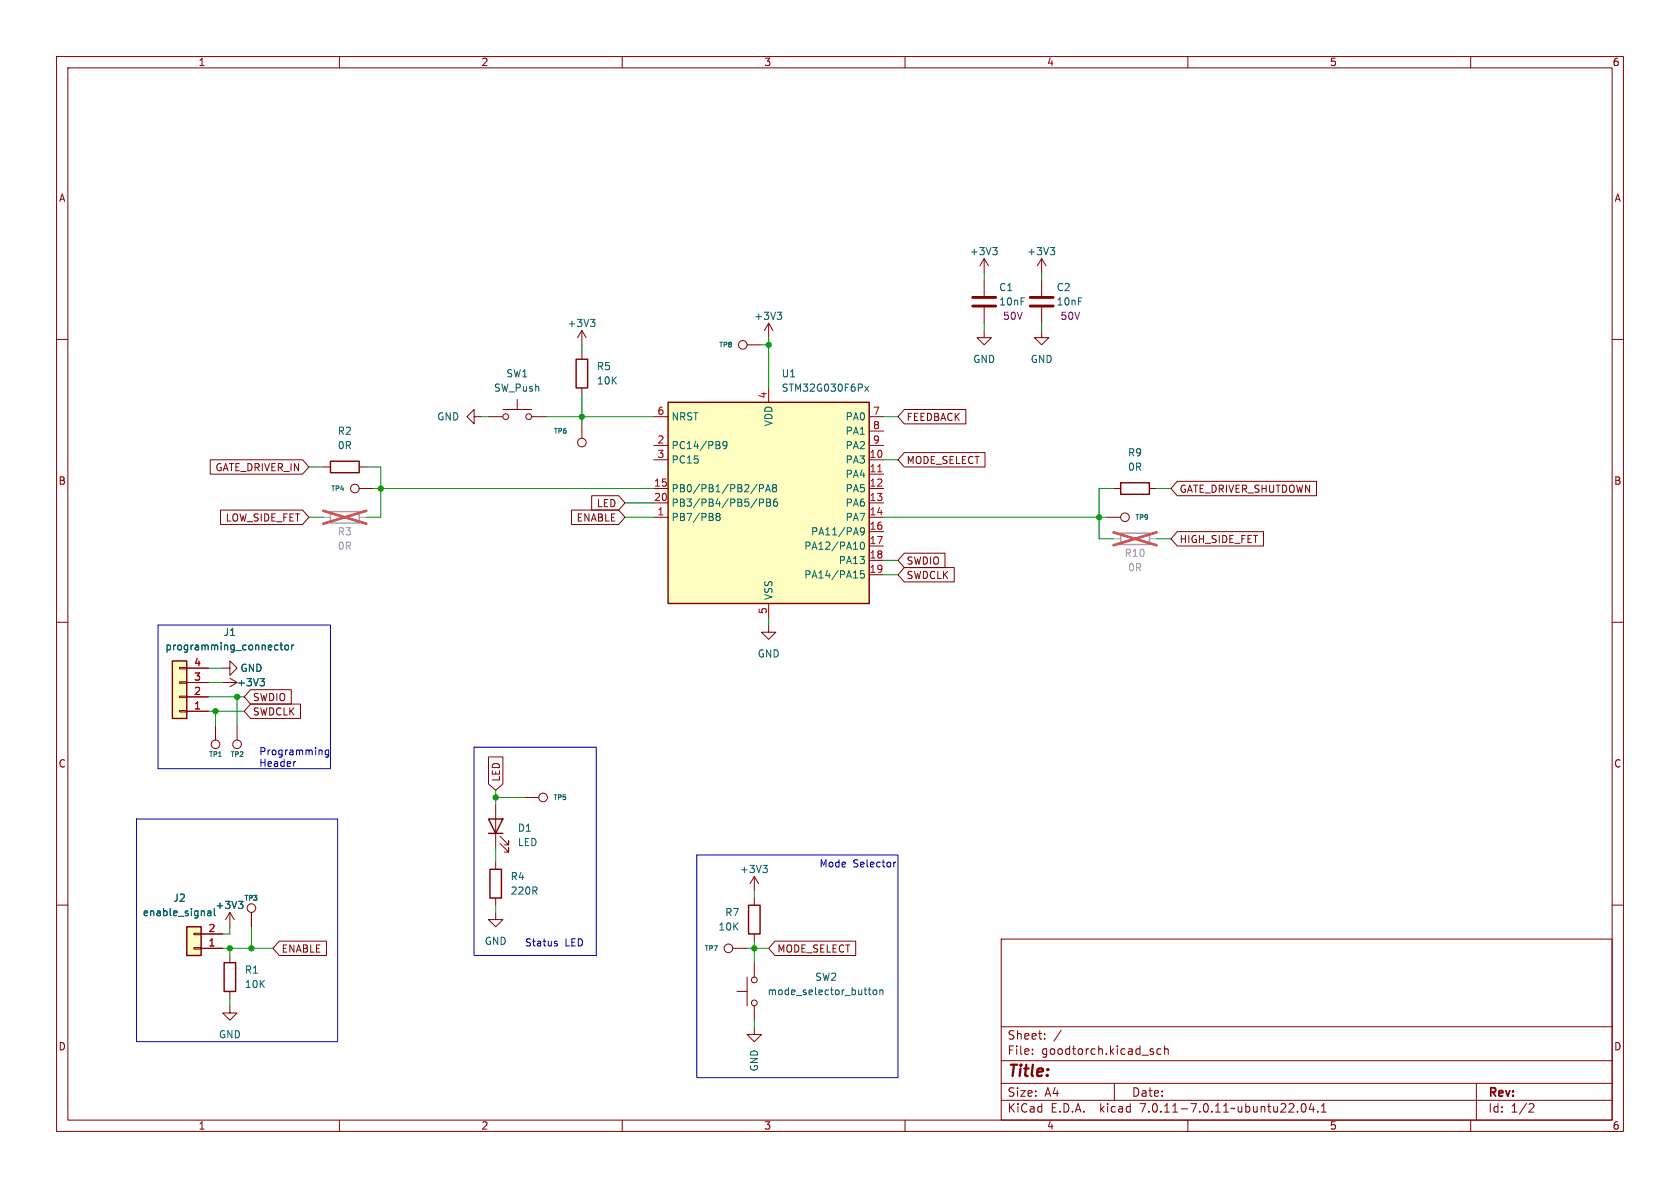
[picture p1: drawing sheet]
<svg xmlns="http://www.w3.org/2000/svg" width="297mm" height="210mm" viewBox="0 0 297 210" stroke-linecap="round" stroke-linejoin="round" font-family="sans-serif">
<g fill="none" stroke="#840000" stroke-width=".18">
<path d="M10 10h277v190h-277zM12 12h273v186h-273zM60 10v2M110 10v2M160 10v2M210 10v2M260 10v2M10 60h2M102.9 58.4v2.6M102.9 58.4l.7 1.3M102.9 58.4l-.8 1.3M135.9 57.2l.8 1.2"/>
<path d="M135.9 57.2v2.5M135.9 57.2l-.8 1.2M174 58.4v1.3h1.3l-1.3 1.3-1.3-1.3h1.3M174 45.7l.8 1.3M174 45.7v2.6M174 49.5v2.8M174 54.4v2.8M174 45.7l-.8 1.3M184.1 58.4v1.3h1.3l-1.3 1.3-1.2-1.3h1.2M184.1 45.7l.8 1.3M184.1 45.7v2.6M184.1 49.5v2.8"/>
<path d="M184.1 54.4v2.8M184.1 45.7l-.7 1.3M285 60h2M83.8 73.7v-1.3l-1.3 1.3 1.3 1.2v-1.2h1.3M86.4 73.7h2.5M88.9 72.4h5.1M91.4 70.6v1.8M94 73.7h2.5M102.9 62.2v1.3M102.9 68.6v1.3M102.9 74.9v2.6M115.6 73.7h2.5"/>
<path d="M115.6 78.7h2.5M132.1 61h2.5M135.9 68.6v2.5M153.7 73.7h2.5M153.7 78.7h2.5M153.7 76.2h2.5M159.9 72.4h10.9v2.5h-10.9l-1.2-1.2zM37.2 81.3h16.3l1.1 1.3-1.1 1.2h-16.3zM39 90.2h14.5l1.1 1.2-1.1 1.3h-14.5zM57.1 82.6h1.3M63.5 82.6h1.3M63.5 86.4h2.5"/>
<path d="M101 90.2h8.4l1.1 1.2-1.1 1.3h-8.4zM104.6 87.6h4.8l1.1 1.3-1.1 1.3h-4.8zM115.6 86.4h2.5M115.6 91.4h2.5M115.6 81.3h2.5M115.6 88.9h2.5M153.7 86.4h2.5M153.7 91.4h2.5M153.7 81.3h2.5M153.7 83.8h2.5M153.7 88.9h2.5M153.7 94h2.5"/>
<path d="M153.7 96.5h2.5M153.7 99.1h2.5M159.9 80h14.2v2.6h-14.2l-1.2-1.3zM159.9 97.8h7.2v2.5h-7.2l-1.2-1.2zM195.6 91.4h2.5M196.8 86.4h1.3M203.2 86.4h1.3M208.1 94h15.3v2.5h-15.3l-1.1-1.2zM208.1 85.1h24.6v2.5h-24.6l-1.1-1.2zM10 110h2M31.7 118h1.3v.2h-1.3zM33 118.1h3.8"/>
<path d="M39.4 118.1h1.2v-1.3l1.3 1.3-1.3 1.3v-1.3M40.6 119.9l1.3 .8M135.9 110.5v1.3h1.3l-1.3 1.2-1.3-1.2h1.3M135.9 106.7v2.5M153.7 101.6h2.5M159.9 100.3h8.8v2.6h-8.8l-1.2-1.3zM285 110h2M31.7 120.5h1.3v.3h-1.3zM31.7 123.1h1.3v.2h-1.3zM31.7 125.6h1.3v.3h-1.3zM33 120.7h3.8M33 125.7h3.8"/>
<path d="M33 123.2h3.8M38.1 128.3v2.5M39.4 120.7h2.5M41.9 120.7l-1.3 .7M41.9 128.3v2.5M44.3 121.9h7.2v2.6h-7.2l-1.1-1.3zM44.3 124.5h8.8v2.5h-8.8l-1.1-1.3zM86.4 133.8h2.5v4.8l-1.3 1.1-1.2-1.1zM10 160h2M87.6 142.2v7.7M87.6 152.4v1.3M87.6 158.8v1.2"/>
<path d="M88.4 149.1l1.5 1.5v-.7v.7h-.7M88.4 147.8l1.5 1.6v-.8v.8h-.7M92.7 141h2.5M133.3 154.9l.8 1.3M133.3 154.9v2.6M133.3 158.8v1.2M133.3 154.9l-.7 1.3M285 160h2M34.3 165h1.3v.2h-1.3zM34.3 167.5h1.3v.3h-1.3zM35.6 167.6h3.8M35.6 165.1h3.8"/>
<path d="M40.6 177.8v1.3h1.3l-1.3 1.2-1.2-1.2h1.2M40.6 161.3v2.5M40.6 168.9v1.3M40.6 175.3v1.2M40.6 161.3l.8 1.3M40.6 161.3l-.7 1.3M44.4 161.3v2.5M49.4 166.4h8.3v2.5h-8.3l-1.1-1.3zM87.6 161.3v1.3h1.3l-1.3 1.2-1.2-1.2h1.2M129.5 167.6h2.6M130.3 175.3h1.8M132.1 172.7v5.1"/>
<path d="M133.3 165.1v1.3M133.3 170.2v2.5M133.3 177.8v2.5M137 166.4h14.3v2.5h-14.3l-1.1-1.3zM177 166h108v32h-108zM60 198v2M110 198v2M133.3 181.6v1.3h1.3l-1.3 1.3-1.2-1.3h1.2M160 198v2M177 194.5h108M177 191.5h108M177 187.5h108"/>
<path d="M177 181.5h108M182.5 186.3v.1M182.5 185.5v.1M184.7 183.6v.1M184.7 182.8v.1M187.6 182.1l-1.3 2M197 191.5v3M203.7 185.9l.3 .2-.3 .3M203.7 185.4l.2 .1M205.2 185.5l-.4-.1-.3 .3v.4l.2 .2h.5M205.9 185.5l.2-.1 .4 .1v.9M205.9 184.9v1.5"/>
<path d="M210 198v2M229.4 196.5v.1M230.2 195.2l.2-.1a.81 .81 0 0 1 .6 .6 .81 .81 0 0 1-.3 .8l-.2 .1a.81 .81 0 0 1-.3-1.4zM231.8 195l-.3 1.1h.9M232.2 195.6v1M233 196.5v.1M233.6 196.6h.9M233.6 195.5l.4-.4v1.5M260 198v2M261 191.5v6.5M270.5 195.1l.5 .1 .2 .3-1 1.1h1"/>
<circle cx="89.4" cy="73.7" r=".51"/>
<circle cx="93.5" cy="73.7" r=".51"/>
<circle cx="102.9" cy="78.2" r=".76"/>
<circle cx="131.3" cy="61" r=".76"/>
<circle cx="62.7" cy="86.4" r=".76"/>
<circle cx="198.9" cy="91.4" r=".76"/>
<circle cx="38.1" cy="131.6" r=".76"/>
<circle cx="41.9" cy="131.6" r=".76"/>
<circle cx="96" cy="141" r=".76"/>
<circle cx="44.4" cy="160.5" r=".76"/>
<circle cx="128.8" cy="167.6" r=".76"/>
<circle cx="133.4" cy="177.3" r=".51"/>
<circle cx="133.4" cy="173.2" r=".51"/>
</g>
<g fill="none" stroke="#006464" stroke-width=".18">
<path d="M104.4 56.5h.8l-.5 .4M104.9 56.9l.3 .3v.3l-.3 .2M137.4 55.2h.8l-.4 .5M137.9 55.7l.3 .2v.3l-.3 .3M175.5 43.8h.8l-.4 .4M176 44.2l.3 .3v.3l-.3 .2M185.7 43.8h.7l-.4 .4M186.2 44.2l.2 .3v.3l-.2 .2M128.5 78.6l-.2 .2h-.4l-.1-.2 .1-.5 .4-.1 .2 .2a.84 .84 0 0 1-.3 1.1h-.3M152.9 68.3l.7 .9M153.6 68.3l-.7 .9M126.8 91.3l-.2-.2 .2-.4h.3l.2 .3-.2 .3"/>
<path d="M126.8 91.3l-.2 .2v.4l.2 .1h.4l.1-.2v-.3l-.2-.2M126.8 91.3h.3M134.3 86.3h.6l.1-.2-.1-.3-.6-.1v1.2M134.3 88.9l.6-.1 .1-.2-.1-.3-.6-.1v1.3M135.3 86.9l.5-1.2 .4 1.2M135.5 86.6h.6M135.5 88.2h.5l.2 .3-.2 .3 .2 .1 .1 .3-.3 .3h-.5zM135.5 88.8h.5M136.8 86.2l-.2-.2 .2-.3h.2l.3 .2-.3 .3M136.8 86.2l-.2 .3v.3l.2 .1h.4l.1-.2-.1-.4-.2-.1M136.8 86.2h.2M137.3 88.2l-.3 .1a.86 .86 0 0 0 0 1.2l.4-.1 .1-.5-.3-.2-.3 .1-.2 .1"/>
<path d="M152.2 96l.2-.2a.68 .68 0 0 1 .4 .7 .68 .68 0 0 1-.4 .6l-.2-.1-.1-.4zM152.8 93.8l-.2 .3-.4-.1-.1-.2 .1-.4 .4-.1 .2 .1a.84 .84 0 0 1-.3 1.2h-.3M46 120h.7l-.4 .4M48.8 114l.3 .1M49.1 114.8l-.3 .1M49.5 114h.5M49.7 113.6v1.1l.3 .2M50.4 114.2l.2-.2 .4 .2v.4l-.1 .2-.3 .1-.2-.1zM51.6 114v.9M51.9 114l-.3 .3M152.8 100.9h-.6l-.1 .6 .2-.1 .4 .1 .1 .1v.5l-.2 .1-.5-.1M46.5 120.4l.2 .3v.3l-.2 .2"/>
<path d="M42.2 159.3h.7l-.4 .5M42.7 159.8l.2 .3v.3l-.2 .2M134.9 153h.7l-.4 .5M135.4 153.5l.2 .2v.3l-.2 .2M36.7 161.1h.5l.1 .8M37.3 161.3l-.4 .1-.2 .2 .2 .3 .4-.1M37.9 160.6v1.1l.2 .2M153.5 175h.5M153.7 174.6v1.1l.3 .1M154.5 175.1l.3-.1 .2 .2v.4l-.2 .2h-.3l-.2-.2zM155.5 175.1l.2-.1 .3 .1 .1 .7M155.5 175v.8"/>
</g>
<path d="M172 54.1h4M172 52.6h4M182.1 54.1h4.1M182.1 52.6h4.1" fill="none" stroke="#840000" stroke-width=".51"/>
<path d="M101.9 63.5h2v5.1h-2zM118.1 71.1h35.6v35.6h-35.6zM58.4 81.5h5.1v2.1h-5.1zM198.1 85.3h5.1v2.1h-5.1zM30.5 116.8h2.5v10.2h-2.5zM86.4 144.8h2.5l-1.3 2.5zM86.4 147.3h2.5M86.6 153.7h2v5.1h-2zM33 163.8h2.6v5.1h-2.6zM39.6 170.2h2.1v5.1h-2.1zM132.3 160h2.1v5.1h-2.1z" fill="none" stroke="#840000" stroke-width=".25"/>
<g fill="#ffffc2" stroke="#ffffc2" stroke-width=".18">
<path d="M33 163.8h2.6v5.1h-2.6z"/>
<path d="M30.5 116.8h2.5v10.2h-2.5z"/>
<path d="M118.1 71.1h35.6v35.6h-35.6z"/>
</g>
<path d="M58.4 90.4h5.1v2.1h-5.1zM198.1 94.2h5.1v2.1h-5.1z" fill="none" stroke="#a1a1a1" stroke-width=".25"/>
<path d="M57.1 91.4h1.3M63.5 91.4h1.3M196.8 95.3h1.3M203.2 95.3h1.3" fill="none" stroke="#a1a1a1" stroke-width=".18"/>
<path d="M57.1 90.3l7.7 2.3M64.8 90.3l-7.7 2.3M196.8 94.1l7.7 2.3M204.5 94.1l-7.7 2.3" fill="none" stroke="#eb3a3d" stroke-width=".46"/>
<path d="M155.2 83.4h.7" fill="none" stroke="#a90000" stroke-width=".18"/>
<path d="M27.9 110.5h30.5v25.4h-30.5zM52.3 134.6l-.3 .1M56.8 132.6l.1 .2v.6M58.1 132.6v1l-.2 .3-.3-.1M58.1 132.6h-.4l-.2 .2 .1 .6h.5M83.8 132.1h21.6v36.8h-21.6zM24.1 144.8h35.6v39.4h-35.6zM123.2 151.1h35.5v39.4h-35.5zM158 152.4v.9M158.4 152.4l-.4 .3M98.2 166.8l.3 .1 .1 .1-.2 .2h-.3M98.2 166.4h.3" fill="none" stroke="#0000c2" stroke-width=".18"/>
<g fill="none" stroke="#009600" stroke-width=".18">
<path d="M135.9 59.7v8.9M174 48.3v1.2M174 57.2v1.2M184.1 48.3v1.2M184.1 57.2v1.2M85.1 73.7h1.3M96.5 73.7h19.1M102.9 61v1.2M102.9 69.9v5M134.6 61h1.3M156.2 73.7h2.5M54.6 82.6h2.5"/>
<path d="M54.6 91.4h2.5M64.8 82.6h2.5v8.8h-2.5M66 86.4h49.6M110.5 91.4h5.1M110.5 88.9h5.1M156.2 91.4h39.4M156.2 81.3h2.5M156.2 99.1h2.5M196.8 86.4h-2.5v8.9h2.5M204.5 86.4h2.5M204.5 95.3h2.5M36.8 118.1h2.6"/>
<path d="M135.9 109.2v1.3M156.2 101.6h2.5M36.8 123.2h6.4M36.8 125.7h6.4M36.8 120.7h2.6M38.1 125.7v2.6M41.9 123.2v5.1M87.6 139.7v2.5M87.6 149.9v2.5M87.6 141h5.1M133.3 157.5v1.3M39.4 167.6h8.9"/>
<path d="M40.6 163.8v1.3h-1.2M40.6 167.6v1.3M40.6 176.5v1.3M44.4 163.8v3.8M87.6 160v1.3M132.1 167.6h3.8M133.3 166.4v3.8M133.3 180.3v1.3"/>
</g>
<g fill="#009600" stroke="#009600" stroke-width=".18">
<circle cx="194.3" cy="91.4" r=".46"/>
<circle cx="135.9" cy="61" r=".46"/>
<circle cx="44.4" cy="167.6" r=".46"/>
<circle cx="40.6" cy="167.6" r=".46"/>
<circle cx="87.6" cy="141" r=".46"/>
<circle cx="41.9" cy="123.2" r=".46"/>
<circle cx="38.1" cy="125.7" r=".46"/>
<circle cx="67.3" cy="86.4" r=".46"/>
<circle cx="102.9" cy="73.7" r=".46"/>
<circle cx="133.3" cy="167.6" r=".46"/>
</g>
<text font-size="2.8" fill="#840000" x="178" y="190.9">Title:</text>
<g font-size="2.1" fill="#840000">
<text x="178" y="184">Sheet:</text>
<text x="178" y="186.7">File:</text>
<text x="184.1" y="186.7">goodtorch.kicad_sch</text>
<text x="178" y="196.9">KiCad</text>
<text x="178" y="194.1">Size:</text>
<text x="184.7" y="194.1">A4</text>
<text x="185.7" y="196.9">E.D.A.</text>
<text x="194.6" y="196.9">kicad</text>
<text x="200" y="194.1">Date:</text>
<text x="201.8" y="196.9">7.0.11-7.0.11~ubuntu22.04.1</text>
<text x="263" y="194.3">Rev:</text>
<text x="263" y="196.9">Id:</text>
<text x="267.1" y="196.9">1/2</text>
</g>
<g font-size="1.8" fill="#840000">
<text x="35" y="11.9">1</text>
<text x="85" y="11.9">2</text>
<text x="135" y="11.9">3</text>
<text x="185" y="11.9">4</text>
<text x="235" y="11.9">5</text>
<text x="285" y="11.9">6</text>
<text x="10.3" y="35.9">A</text>
<text x="285.3" y="35.9">A</text>
<text x="160.2" y="74.6">FEEDBACK</text>
<text x="38" y="83.5">GATE_DRIVER_IN</text>
<text x="160.2" y="82.2">MODE_SELECT</text>
<text x="10.3" y="85.9">B</text>
<text x="105.4" y="89.9">LED</text>
<text x="208.4" y="87.3">GATE_DRIVER_SHUTDOWN</text>
<text x="285.3" y="85.9">B</text>
<text x="39.8" y="92.4">LOW_SIDE_FET</text>
<text x="101.8" y="92.4">ENABLE</text>
<text x="160.2" y="100">SWDIO</text>
<text x="208.4" y="96.2">HIGH_SIDE_FET</text>
<text x="160.2" y="102.6">SWDCLK</text>
<text x="44.6" y="124.1">SWDIO</text>
<text x="44.6" y="126.7">SWDCLK</text>
<text x="10.3" y="135.9">C</text>
<text x="285.3" y="135.9">C</text>
<text x="88.6" y="138.3" transform="rotate(-90 88.6 138.3)">LED</text>
<text x="49.7" y="168.6">ENABLE</text>
<text x="137.3" y="168.6">MODE_SELECT</text>
<text x="10.3" y="185.9">D</text>
<text x="285.3" y="185.9">D</text>
<text x="35" y="199.9">1</text>
<text x="85" y="199.9">2</text>
<text x="135" y="199.9">3</text>
<text x="185" y="199.9">4</text>
<text x="235" y="199.9">5</text>
<text x="285" y="199.9">6</text>
</g>
<g font-size="1.8" fill="#006464">
<text x="171.3" y="45.3">+3V3</text>
<text x="181.5" y="45.3">+3V3</text>
<text x="176.5" y="51.7">C1</text>
<text x="186.7" y="51.7">C2</text>
<text x="100.2" y="58">+3V3</text>
<text x="133.2" y="56.7">+3V3</text>
<text x="176.5" y="54.2">10nF</text>
<text x="186.7" y="54.2">10nF</text>
<text x="105.4" y="65.6">R5</text>
<text x="172" y="64.4">GND</text>
<text x="182.1" y="64.4">GND</text>
<text x="87.2" y="69.4">SW_Push</text>
<text x="89.4" y="66.9">SW1</text>
<text x="105.4" y="68.2">10K</text>
<text x="138.1" y="66.9">U1</text>
<text x="138.1" y="69.4">STM32G030F6Px</text>
<text x="59.6" y="77.1">R2</text>
<text x="77.2" y="74.5">GND</text>
<text x="118.6" y="74.5">NRST</text>
<text x="136.8" y="75.5" transform="rotate(-90 136.8 75.5)">VDD</text>
<text x="149.4" y="74.5">PA0</text>
<text x="149.4" y="77.1">PA1</text>
<text x="59.6" y="79.6">0R</text>
<text x="118.6" y="79.6">PC14/PB9</text>
<text x="118.6" y="82.1">PC15</text>
<text x="149.4" y="82.1">PA3</text>
<text x="149.4" y="79.6">PA2</text>
<text x="199.3" y="80.9">R9</text>
<text x="199.3" y="83.4">0R</text>
<text x="118.6" y="87.2">PB0/PB1/PB2/PA8</text>
<text x="118.6" y="89.8">PB3/PB4/PB5/PB6</text>
<text x="149.4" y="84.7">PA4</text>
<text x="149.4" y="87.2">PA5</text>
<text x="149.4" y="89.8">PA6</text>
<text x="118.6" y="92.3">PB7/PB8</text>
<text x="143.3" y="94.8">PA11/PA9</text>
<text x="149.4" y="92.3">PA7</text>
<text x="142.1" y="97.4">PA12/PA10</text>
<text x="148.2" y="99.9">PA13</text>
<text x="136.8" y="106.2" transform="rotate(-90 136.8 106.2)">VSS</text>
<text x="142.1" y="102.5">PA14/PA15</text>
<text x="39.4" y="112.6">J1</text>
<text x="29.1" y="115.2">programming_connector</text>
<text x="42.4" y="119">GND</text>
<text x="133.9" y="116.4">GND</text>
<text x="41.8" y="121.5">+3V3</text>
<text x="91.4" y="147.2">D1</text>
<text x="91.4" y="149.8">LED</text>
<text x="90.2" y="155.8">R4</text>
<text x="130.7" y="154.5">+3V3</text>
<text x="30.6" y="159.6">J2</text>
<text x="38" y="160.9">+3V3</text>
<text x="90.2" y="158.3">220R</text>
<text x="25.1" y="162.2">enable_signal</text>
<text x="85.6" y="167.2">GND</text>
<text x="126.9" y="164.7">10K</text>
<text x="128.1" y="162.2">R7</text>
<text x="43.2" y="172.3">R1</text>
<text x="144" y="173.6">SW2</text>
<text x="43.2" y="174.9">10K</text>
<text x="135.6" y="176.1">mode_selector_button</text>
<text x="38.6" y="183.7">GND</text>
<text x="134.2" y="189.5" transform="rotate(-90 134.2 189.5)">GND</text>
</g>
<g font-size="1.8" fill="#840084">
<text x="177.2" y="56.7">50V</text>
<text x="187.4" y="56.7">50V</text>
</g>
<g font-size="1.8" fill="#a90000">
<text x="135.6" y="70.6" transform="rotate(-90 135.6 70.6)">4</text>
<text x="116.1" y="73.4">6</text>
<text x="154.2" y="73.4">7</text>
<text x="154.2" y="75.9">8</text>
<text x="116.1" y="78.5">2</text>
<text x="116.1" y="81">3</text>
<text x="153.6" y="81">10</text>
<text x="153.6" y="83.6">11</text>
<text x="154.2" y="78.5">9</text>
<text x="115.5" y="86.1">15</text>
<text x="115.5" y="88.6">20</text>
<text x="153.6" y="86.1">12</text>
<text x="153.6" y="88.6">13</text>
<text x="116.1" y="91.2">1</text>
<text x="153.6" y="91.2">14</text>
<text x="153.6" y="93.7">16</text>
<text x="153.6" y="96.3">17</text>
<text x="153.6" y="98.8">18</text>
<text x="153.6" y="101.3">19</text>
<text x="135.6" y="108.7" transform="rotate(-90 135.6 108.7)">5</text>
<text x="34.2" y="117.9">4</text>
<text x="34.2" y="125.5">1</text>
<text x="34.2" y="122.9">2</text>
<text x="34.2" y="120.4">3</text>
<text x="36.8" y="167.4">1</text>
<text x="36.8" y="164.8">2</text>
</g>
<g font-size="1.8" fill="#989898">
<text x="59.6" y="94.8">R3</text>
<text x="59.6" y="97.4">0R</text>
<text x="198.7" y="98.7">R10</text>
<text x="199.3" y="101.2">0R</text>
</g>
<g font-size="1.8" fill="#0000c2">
<text x="45.7" y="133.6">Programming</text>
<text x="45.7" y="135.6">Header</text>
<text x="144.8" y="153.4">Mode</text>
<text x="150.8" y="153.4">Selector</text>
<text x="92.7" y="167.4">Status</text>
<text x="99.9" y="167.4">LED</text>
</g>
<g font-size="1.2" fill="#006464">
<text x="127" y="61.6">TP8</text>
<text x="97.8" y="76.9">TP6</text>
<text x="58.4" y="87">TP4</text>
<text x="200.6" y="92.1">TP9</text>
<text x="36.8" y="134">TP1</text>
<text x="40.7" y="134">TP2</text>
<text x="97.7" y="141.6">TP5</text>
<text x="43.1" y="159.4">TP3</text>
<text x="124.5" y="168.3">TP7</text>
</g>
</svg>
